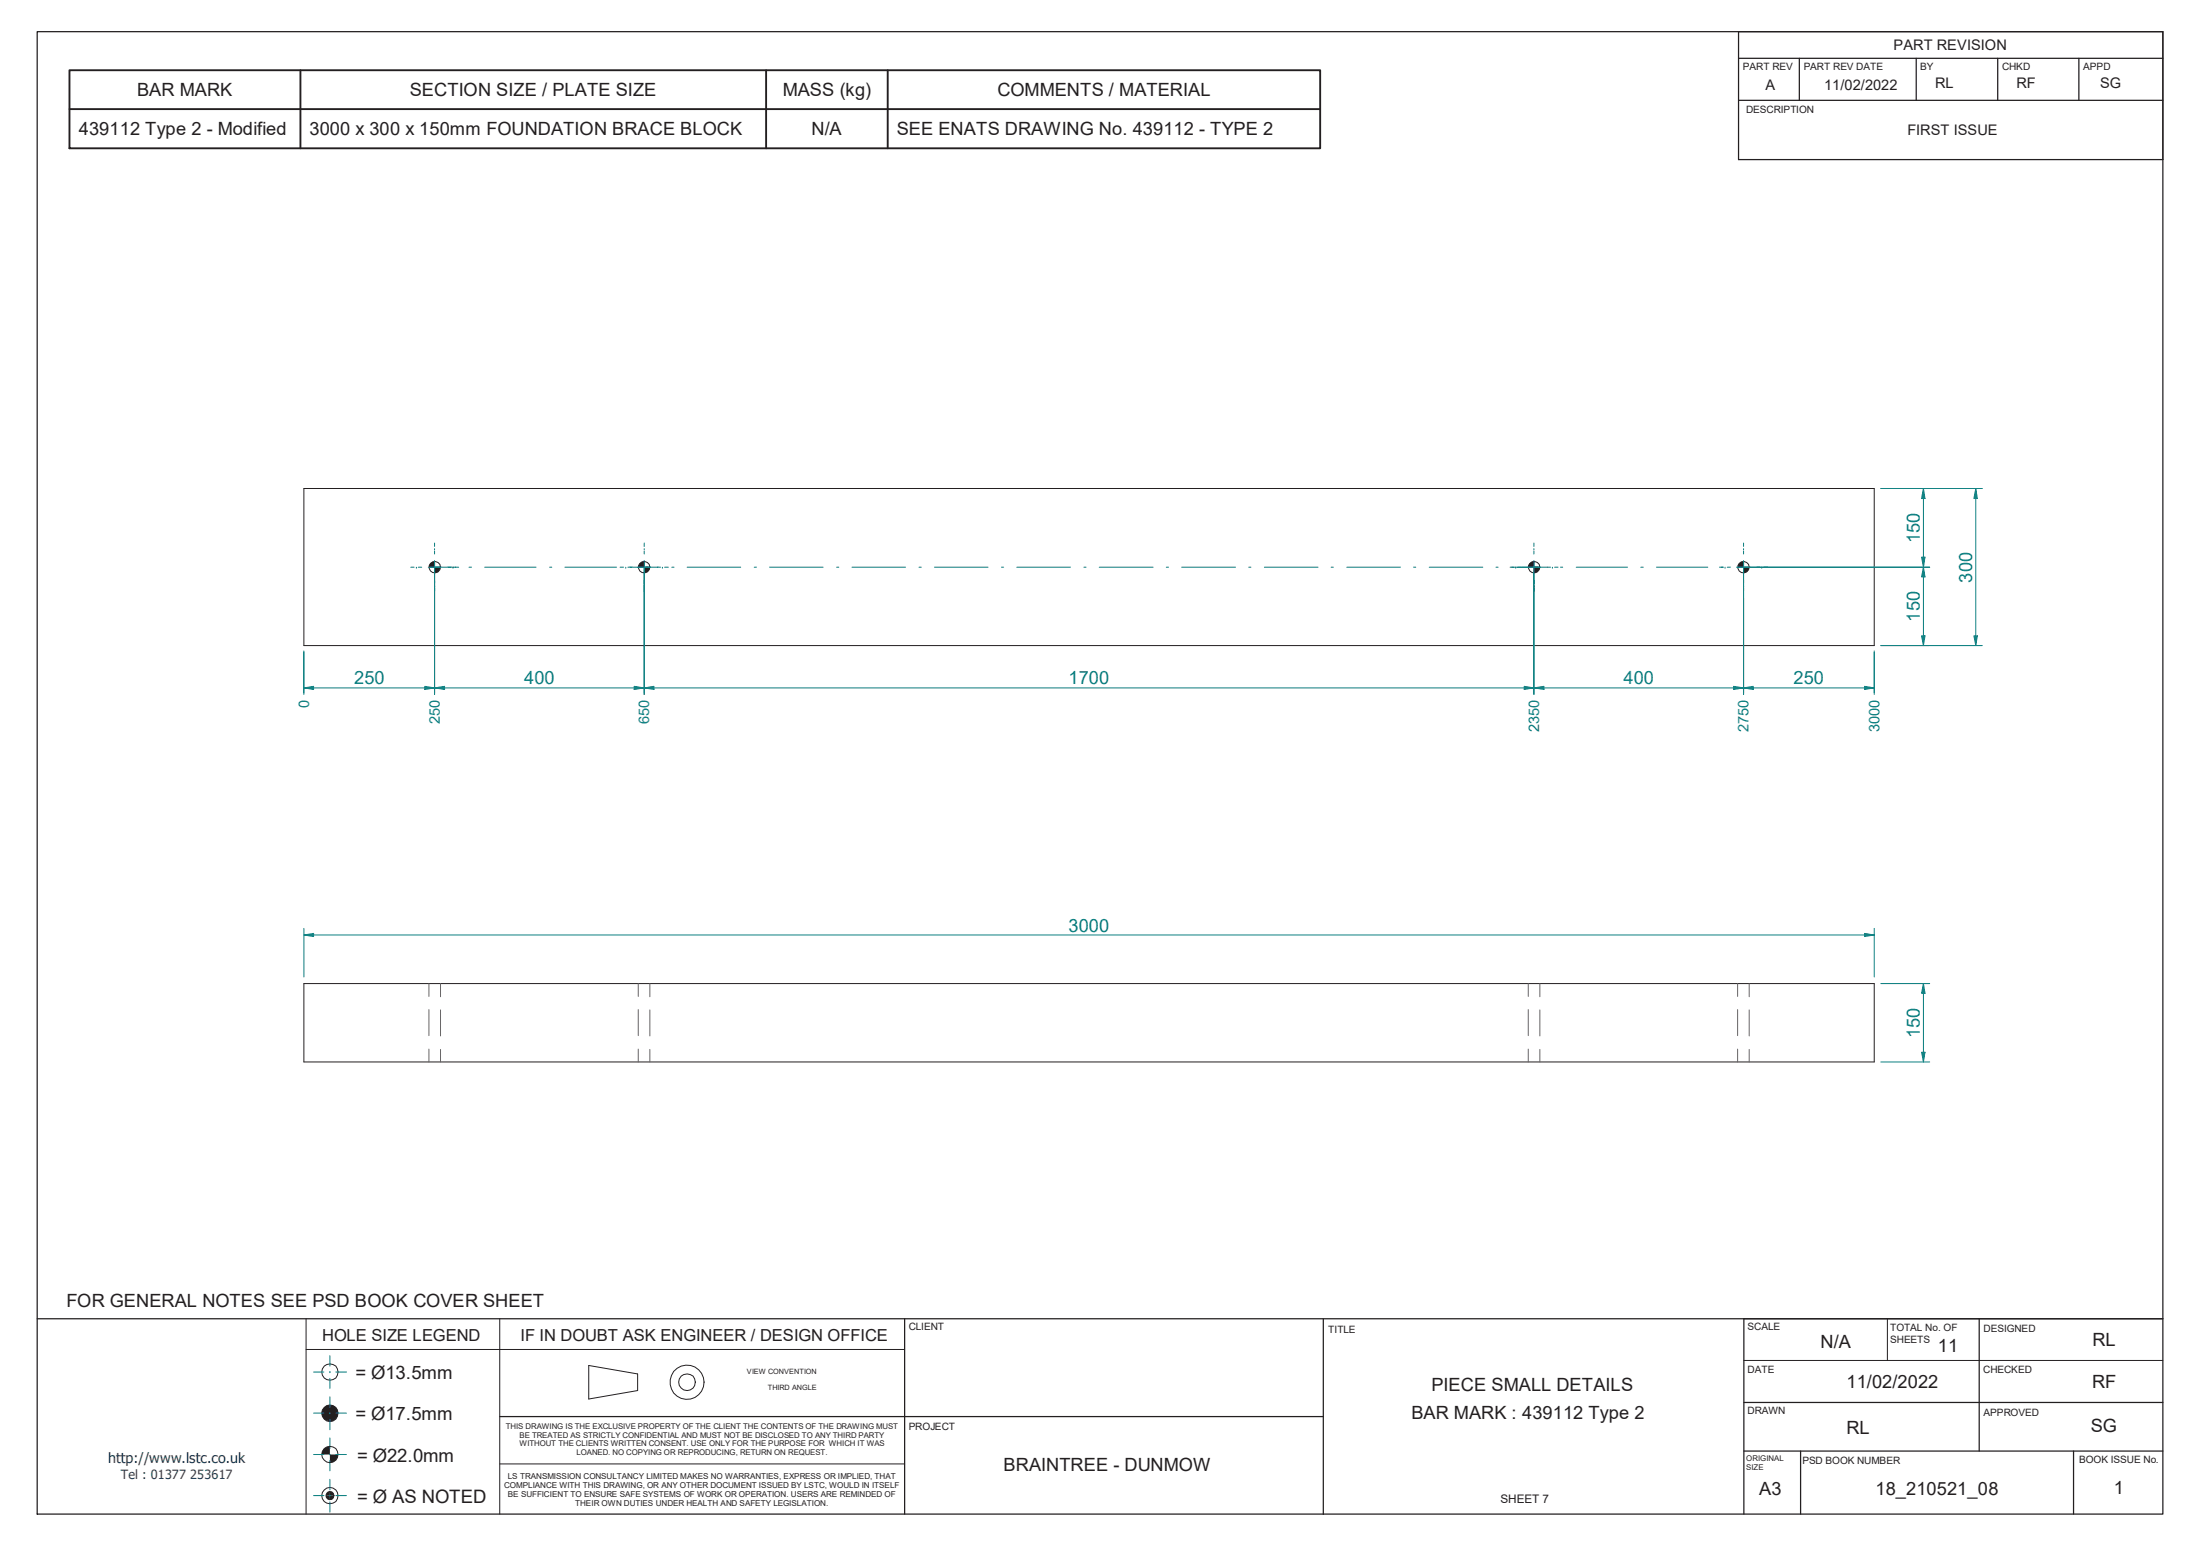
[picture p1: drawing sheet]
<svg xmlns="http://www.w3.org/2000/svg" width="297mm" height="210mm" viewBox="0 0 297 210" stroke-linecap="round" stroke-linejoin="round" font-family="sans-serif">
<path d="M5 4.3h287v200h-287zM5 178h287M122.1 178v26.3M67.5 191.2h111.2" fill="none" stroke="#231f20" stroke-width=".17"/>
<g fill="none" stroke="#231f20" stroke-width=".14">
<path d="M67.5 178v26.3M41.3 182.1h80.8M67.5 197.6h54.6M79.5 184.3l6.6 1.1v2.3l-6.6 1.1z"/>
<circle cx="92.7" cy="186.5" r="1.13"/>
<circle cx="92.8" cy="186.5" r="2.31"/>
</g>
<circle cx="44.5" cy="190.7" r="1.1" fill="#231f20"/>
<g fill="none" stroke="#231f20" stroke-width=".14">
<circle cx="44.5" cy="190.7" r="1.1"/>
<circle cx="44.5" cy="201.8" r="1.09"/>
</g>
<path d="M42.3 190.7h1.4M44.5 190.7h.1M44.5 188.5v1.4M44.5 190.7v.1M44.5 191.5v1.4M45.3 190.7h1.5" fill="none" stroke="#0c8081" stroke-width=".14"/>
<g fill="#231f20">
<path d="M43.7 195.6l.5-.4h.3v1.1h-1.1z" fill-rule="evenodd"/>
<path d="M44.5 196.3h1.1a1.12 1.12 0 0 1-1.1 1.1z" fill-rule="evenodd"/>
</g>
<path d="M42.3 196.3h1.4M44.5 196.3h.1M44.5 194v1.5M44.5 196.2v.1M44.5 197.1v1.4M45.3 196.3h1.5" fill="none" stroke="#0c8081" stroke-width=".14"/>
<circle cx="44.5" cy="196.3" r="1.1" fill="none" stroke="#231f20" stroke-width=".14"/>
<g fill="#231f20">
<path d="M44.3 201.4l.2-.1v.5h-.5z" fill-rule="evenodd"/>
<path d="M44 201.8h.5v.6l-.2-.1-.2-.2z" fill-rule="evenodd"/>
<path d="M44.5 201.3l.3 .1 .2 .2 .1 .2h-.6z" fill-rule="evenodd"/>
<path d="M44.5 201.8h.6l-.1 .3-.2 .2-.3 .1z" fill-rule="evenodd"/>
</g>
<path d="M42.3 185.2h1.4M44.5 185.2h.1M44.5 183v1.4M44.5 185.1v.1M44.5 186v1.4M44.5 199.6v1.5M45.3 185.2h1.5M42.3 201.8h1.4M44.5 201.8h.1M44.5 201.8v.1M44.5 202.7v1.4M45.3 201.8h1.5" fill="none" stroke="#0c8081" stroke-width=".14"/>
<g fill="none" stroke="#231f20" stroke-width=".14">
<path d="M41.3 178v26.3M254.8 178v5.6M235.5 183.6h56.5"/>
<circle cx="44.5" cy="185.2" r="1.1"/>
<circle cx="44.5" cy="201.8" r=".55"/>
</g>
<path d="M178.7 178v26.4M267.2 178v17.8M292 178h-56.5v26.3M235.5 189.3h56.5M235.5 195.8h56.5M243.1 195.8v8.5M280 195.8v8.5" fill="none" stroke="#231f20" stroke-width=".17"/>
<g fill="#231f20">
<path d="M58.1 76l.6-.3v.8h-.8z" fill-rule="evenodd"/>
<path d="M58.7 76.5h.8a.79 .79 0 0 1-.8 .8z" fill-rule="evenodd"/>
</g>
<g fill="none" stroke="#231f20" stroke-width=".14">
<path d="M41 65.9h212.1v21.2h-212.1zM57.9 76.5h1.6M58.7 75.7v1.6"/>
<circle cx="58.7" cy="76.5" r=".77"/>
<circle cx="87" cy="76.5" r=".77"/>
<circle cx="207.1" cy="76.5" r=".77"/>
<circle cx="235.4" cy="76.5" r=".77"/>
</g>
<g fill="#231f20">
<path d="M86.4 76l.6-.3v.8h-.8z" fill-rule="evenodd"/>
<path d="M87 76.5h.7a.73 .73 0 0 1-.7 .8z" fill-rule="evenodd"/>
</g>
<path d="M86.2 76.5h1.5M87 75.7v1.6" fill="none" stroke="#231f20" stroke-width=".14"/>
<g fill="#231f20">
<path d="M206.6 76l.5-.3v.8h-.8z" fill-rule="evenodd"/>
<path d="M207.1 76.5h.8a.79 .79 0 0 1-.8 .8z" fill-rule="evenodd"/>
</g>
<path d="M206.3 76.5h1.6M207.1 75.7v1.6" fill="none" stroke="#231f20" stroke-width=".14"/>
<g fill="#231f20">
<path d="M234.9 76l.5-.3v.8h-.8z" fill-rule="evenodd"/>
<path d="M235.4 76.5h.8a.73 .73 0 0 1-.8 .8z" fill-rule="evenodd"/>
</g>
<path d="M234.6 76.5h1.6M235.4 75.7v1.6M41 132.7h212.1v10.6h-212.1z" fill="none" stroke="#231f20" stroke-width=".14"/>
<g fill="none" stroke="#646467" stroke-width=".14">
<path d="M57.9 132.7v1.8M57.9 136.2v3.6M59.5 132.7v1.8M59.5 136.3v3.5M86.2 132.7v1.8M86.2 136.2v3.6M87.7 132.7v1.8M87.7 136.3v3.5M206.3 132.7v1.8M206.3 136.2v3.6M207.9 132.7v1.8M207.9 136.3v3.5"/>
<path d="M234.6 132.7v1.8M234.6 136.2v3.6M236.2 132.7v1.8M236.2 136.3v3.5M57.9 141.6v1.7M59.5 141.6v1.7M86.2 141.6v1.7M87.7 141.6v1.7M206.3 141.6v1.7M207.9 141.6v1.7M234.6 141.6v1.7M236.2 141.6v1.7"/>
</g>
<g fill="none" stroke="#0c8081" stroke-width=".14">
<path d="M55.5 76.5h.4M56.2 76.5h.1M56.5 76.5h.4M57.8 76.5h4.1M58.7 74h.1M58.7 79h.1M58.7 73.3v.4M58.7 74.3v.5M58.7 75.7v18M61.2 76.5h.1M63.3 76.5h.4M65.4 76.5h7"/>
<path d="M74.2 76.5h.3M76.3 76.5h7M83.7 76.5h.5M84.5 76.5h.1M84.8 76.5h4.4M87 74h.1M87 73.3v.4M87 74.3v.5M87 79h.1M87 75.7v1.7M87 78.3v.4M87 79.3v.5"/>
<path d="M89.4 76.5h.1M89.7 76.5h.5M90.7 76.5h.3M92.8 76.5h7.2M101.8 76.5h.3M103.9 76.5h7.2M113 76.5h.3M115 76.5h7.3M124.1 76.5h.3M126.2 76.5h7.2M135.2 76.5h.3M137.3 76.5h7.2"/>
<path d="M146.3 76.5h.3M148.4 76.5h7.3M157.5 76.5h.3M159.5 76.5h7.3M168.6 76.5h.3M170.7 76.5h7.3M179.7 76.5h.3M181.8 76.5h7.3M190.9 76.5h.3M193 76.5h7.2M202 76.5h.3M203.9 76.5h5.4"/>
<path d="M204.6 76.5h.1M207.1 74h.1M207.1 79h.1M207.1 73.3v.4M207.1 74.3v.5M207.1 75.7v1.7M207.1 78.3v.4M207.1 79.3v.5M209.6 76.5h.1M209.9 76.5h.5M210.7 76.5h.3M212.8 76.5h7"/>
<path d="M221.5 76.5h.4M223.6 76.5h7M232.2 76.5h.5M232.9 76.5h.1M233.2 76.5h.4M234.5 76.5h1.8M235.4 74h.1M235.4 79h.1M235.4 73.3v.4M235.4 74.3v.5M235.4 75.7v1.7M235.4 78.3v.4"/>
<path d="M235.4 79.3v.5M237.1 76.5h.5M237.9 76.5h.1M238.2 76.5h.5M41 88v5.7M41 92.8l1.3-.2v.4z"/>
</g>
<path d="M41 92.8l1.3-.2v.4z" fill="#0c8081"/>
<path d="M57.4 92.6l1.3 .2-1.3 .2z" fill="none" stroke="#0c8081" stroke-width=".14"/>
<path d="M57.4 92.6l1.3 .2-1.3 .2z" fill="#0c8081"/>
<path d="M58.7 77.4v16.3M87 77.4v16.3M41 92.8h17.7M58.7 92.8l1.3-.2v.4z" fill="none" stroke="#0c8081" stroke-width=".14"/>
<path d="M58.7 92.8l1.3-.2v.4z" fill="#0c8081"/>
<path d="M85.6 92.6l1.4 .2-1.4 .2z" fill="none" stroke="#0c8081" stroke-width=".14"/>
<path d="M85.6 92.6l1.4 .2-1.4 .2z" fill="#0c8081"/>
<path d="M87 77.4v16.3M207.1 77.4v16.3M58.7 92.8h28.3M87 92.8l1.3-.2v.4z" fill="none" stroke="#0c8081" stroke-width=".14"/>
<path d="M87 92.8l1.3-.2v.4z" fill="#0c8081"/>
<path d="M205.8 92.6l1.3 .2-1.3 .2z" fill="none" stroke="#0c8081" stroke-width=".14"/>
<path d="M205.8 92.6l1.3 .2-1.3 .2z" fill="#0c8081"/>
<path d="M235.4 77.4v16.3M87 92.8h120.1M235.4 92.8l1.3-.2v.4zM253.1 88v5.7" fill="none" stroke="#0c8081" stroke-width=".14"/>
<path d="M235.4 92.8l1.3-.2v.4z" fill="#0c8081"/>
<path d="M251.7 92.6l1.4 .2-1.4 .2z" fill="none" stroke="#0c8081" stroke-width=".14"/>
<path d="M251.7 92.6l1.4 .2-1.4 .2z" fill="#0c8081"/>
<path d="M207.1 77.4v16.3M207.1 92.8l1.4-.2v.4zM235.4 92.8h17.7M235.4 80.7v13" fill="none" stroke="#0c8081" stroke-width=".14"/>
<path d="M207.1 92.8l1.4-.2v.4z" fill="#0c8081"/>
<path d="M234.1 92.6l1.3 .2-1.3 .2z" fill="none" stroke="#0c8081" stroke-width=".14"/>
<path d="M234.1 92.6l1.3 .2-1.3 .2z" fill="#0c8081"/>
<path d="M236.3 76.5h24.2M259.7 76.5l.2 1.4h-.5zM207.1 92.8h28.3M253.9 87.1h6.6" fill="none" stroke="#0c8081" stroke-width=".14"/>
<path d="M259.7 76.5l.2 1.4h-.5z" fill="#0c8081"/>
<path d="M259.4 85.8h.5l-.2 1.3z" fill="none" stroke="#0c8081" stroke-width=".14"/>
<path d="M259.4 85.8h.5l-.2 1.3z" fill="#0c8081"/>
<path d="M236.3 76.5h24.2M253.9 65.9h6.6M259.4 75.2h.5l-.2 1.3zM259.7 76.5v10.6" fill="none" stroke="#0c8081" stroke-width=".14"/>
<path d="M259.4 75.2h.5l-.2 1.3z" fill="#0c8081"/>
<path d="M259.7 65.9l.2 1.4h-.5z" fill="none" stroke="#0c8081" stroke-width=".14"/>
<path d="M259.7 65.9l.2 1.4h-.5z" fill="#0c8081"/>
<path d="M259.7 65.9v10.6M253.9 132.7h6.6M253.9 143.3h6.6M259.4 142h.5l-.2 1.3z" fill="none" stroke="#0c8081" stroke-width=".14"/>
<path d="M259.4 142h.5l-.2 1.3z" fill="#0c8081"/>
<path d="M259.7 132.7l.2 1.3h-.5z" fill="none" stroke="#0c8081" stroke-width=".14"/>
<path d="M259.7 132.7l.2 1.3h-.5z" fill="#0c8081"/>
<path d="M253.9 65.9h13.8M253.9 87.1h13.8M266.5 85.8h.5l-.2 1.3zM259.7 132.7v10.6" fill="none" stroke="#0c8081" stroke-width=".14"/>
<path d="M266.5 85.8h.5l-.2 1.3z" fill="#0c8081"/>
<path d="M266.8 65.9l.2 1.4h-.5z" fill="none" stroke="#0c8081" stroke-width=".14"/>
<path d="M266.8 65.9l.2 1.4h-.5z" fill="#0c8081"/>
<path d="M266.8 65.9v21.2M41 126.2l1.3-.2v.4zM41 125.3v6.5M253.1 125.3v6.5" fill="none" stroke="#0c8081" stroke-width=".14"/>
<path d="M41 126.2l1.3-.2v.4z" fill="#0c8081"/>
<path d="M251.7 126l1.4 .2-1.4 .2z" fill="none" stroke="#0c8081" stroke-width=".14"/>
<path d="M251.7 126l1.4 .2-1.4 .2z" fill="#0c8081"/>
<path d="M58.7 77.3v16.2M87 77.3v16.2M207.1 77.3v16.2M235.4 77.3v16.2M41 87.8v5.7M253.1 87.8v5.7M41 126.2h212.1" fill="none" stroke="#0c8081" stroke-width=".14"/>
<path d="M9.4 9.5h168.8v10.5h-168.8zM9.4 14.7h168.8M40.6 9.5v10.5M103.4 9.5v10.5M119.9 9.5v10.5" fill="none" stroke="#231f20" stroke-width=".25"/>
<path d="M234.7 7.9h57.3M234.7 13.5h57.3M234.7 4.3h57.3v17.2h-57.3zM242.9 7.9v5.6M258.7 7.9v5.6M269.7 7.9v5.6M280.7 7.9v5.6" fill="none" stroke="#231f20" stroke-width=".17"/>
<g font-size="2.5" fill="#231f20">
<text x="18.5" y="12.9">BAR MARK</text>
<text x="55.3" y="12.9">SECTION SIZE / PLATE SIZE</text>
<text x="105.7" y="12.9">MASS (kg)</text>
<text x="134.7" y="12.9">COMMENTS / MATERIAL</text>
<text x="10.6" y="18.2">439112 Type 2 - Modified</text>
<text x="41.8" y="18.2">3000 x 300 x 150mm FOUNDATION BRACE BLOCK</text>
<text x="109.6" y="18.2">N/A</text>
<text x="121.1" y="18.2">SEE ENATS DRAWING No. 439112 - TYPE 2</text>
<text x="9" y="176.4">FOR GENERAL NOTES SEE PSD BOOK COVER SHEET</text>
<text x="245.8" y="181.9">N/A</text>
<text x="261.6" y="182.4">11</text>
<text x="282.5" y="181.6">RL</text>
<text x="48" y="186.1">= Ø13.5mm</text>
<text x="48" y="191.6">= Ø17.5mm</text>
<text x="190.6" y="191.5">BAR MARK : 439112 Type 2</text>
<text x="193.3" y="187.7">PIECE SMALL DETAILS</text>
<text x="249.3" y="187.4">11/02/2022</text>
<text x="282.5" y="187.3">RF</text>
<text x="48.2" y="197.3">= Ø22.0mm</text>
<text x="249.3" y="193.5">RL</text>
<text x="282.3" y="193.2">SG</text>
<text x="48.2" y="202.8">= Ø AS NOTED</text>
<text x="135.5" y="198.6">BRAINTREE - DUNMOW</text>
<text x="237.5" y="201.7">A3</text>
<text x="253.2" y="201.7">18_210521_08</text>
<text x="285.4" y="201.6">1</text>
</g>
<g font-size="2.5" fill="#0c8081">
<text x="259.2" y="73.3" transform="rotate(-90 259.2 73.3)">150</text>
<text x="259.2" y="83.9" transform="rotate(-90 259.2 83.9)">150</text>
<text x="266.3" y="78.6" transform="rotate(-90 266.3 78.6)">300</text>
<text x="47.8" y="92.4">250</text>
<text x="70.8" y="92.4">400</text>
<text x="144.3" y="92.4">1700</text>
<text x="219.2" y="92.4">400</text>
<text x="242.1" y="92.4">250</text>
<text x="144.3" y="125.8">3000</text>
<text x="259.2" y="140.1" transform="rotate(-90 259.2 140.1)">150</text>
</g>
<g font-size="2.2" fill="#231f20">
<text x="43.5" y="181">HOLE SIZE LEGEND</text>
<text x="70.3" y="181">IF IN DOUBT ASK ENGINEER / DESIGN OFFICE</text>
</g>
<g font-size="2" fill="#231f20">
<text x="255.7" y="6.8">PART REVISION</text>
<text x="261.3" y="11.9">RL</text>
<text x="272.3" y="11.9">RF</text>
<text x="283.6" y="11.9">SG</text>
<text x="238.4" y="12.1">A</text>
<text x="246.3" y="12.1">11/02/2022</text>
<text x="257.5" y="18.3">FIRST ISSUE</text>
</g>
<g font-size="2" fill="#0c8081">
<text x="41.7" y="95.5" transform="rotate(-90 41.7 95.5)">0</text>
<text x="59.4" y="97.7" transform="rotate(-90 59.4 97.7)">250</text>
<text x="87.7" y="97.7" transform="rotate(-90 87.7 97.7)">650</text>
<text x="207.8" y="98.8" transform="rotate(-90 207.8 98.8)">2350</text>
<text x="236.1" y="98.8" transform="rotate(-90 236.1 98.8)">2750</text>
<text x="253.8" y="98.8" transform="rotate(-90 253.8 98.8)">3000</text>
</g>
<text font-size="1.9" fill="#272873" x="14.6" y="197.4">http://www.lstc.co.uk</text>
<text font-size="1.7" fill="#272873" x="16.3" y="199.6">Tel : 01377 253617</text>
<text font-size="1.6" fill="#231f20" x="202.6" y="202.9">SHEET 7</text>
<g font-size="1.4" fill="#231f20">
<text x="235.3" y="9.4">PART REV</text>
<text x="243.5" y="9.4">PART REV DATE</text>
<text x="259.3" y="9.4">BY</text>
<text x="270.3" y="9.4">CHKD</text>
<text x="281.3" y="9.4">APPD</text>
<text x="235.7" y="15.3">DESCRIPTION</text>
<text x="122.7" y="179.5">CLIENT</text>
<text x="179.3" y="180">TITLE</text>
<text x="236" y="179.5">SCALE</text>
<text x="255.2" y="179.7">TOTAL No. OF</text>
<text x="267.8" y="179.8">DESIGNED</text>
<text x="236" y="185.3">DATE</text>
<text x="255.2" y="181.2">SHEETS</text>
<text x="267.8" y="185.3">CHECKED</text>
<text x="236" y="190.8">DRAWN</text>
<text x="267.8" y="191.1">APPROVED</text>
<text x="122.7" y="193">PROJECT</text>
<text x="243.4" y="197.5">PSD BOOK NUMBER</text>
<text x="280.7" y="197.4">BOOK ISSUE No.</text>
</g>
<g font-size="1.1" fill="#231f20">
<text x="68.3" y="192.9">THIS DRAWING IS THE EXCLUSIVE PROPERTY OF THE CLIENT THE CONTENTS OF THE DRAWING MUST</text>
<text x="70.1" y="194">BE TREATED AS STRICTLY CONFIDENTIAL AND MUST NOT BE DISCLOSED TO ANY THIRD PARTY</text>
<text x="70.1" y="195.2">WITHOUT THE CLIENTS WRITTEN CONSENT. USE ONLY FOR THE PURPOSE FOR WHICH IT WAS</text>
<text x="77.8" y="196.4">LOANED. NO COPYING OR REPRODUCING, RETURN ON REQUEST.</text>
<text x="235.7" y="197.1">ORIGINAL</text>
<text x="68.1" y="200.8">COMPLIANCE WITH THIS DRAWING, OR ANY OTHER DOCUMENT ISSUED BY LSTC, WOULD IN ITSELF</text>
<text x="68.6" y="199.6">LS TRANSMISSION CONSULTANCY LIMITED MAKES NO WARRANTIES, EXPRESS OR IMPLIED, THAT</text>
<text x="68.6" y="202">BE SUFFICIENT TO ENSURE SAFE SYSTEMS OF WORK OR OPERATION. USERS ARE REMINDED OF</text>
<text x="77.7" y="203.3">THEIR OWN DUTIES UNDER HEALTH AND SAFETY LEGISLATION.</text>
<text x="235.7" y="198.4">SIZE</text>
</g>
<g font-size="1" fill="#231f20">
<text x="100.9" y="185.4">VIEW CONVENTION</text>
<text x="103.7" y="187.6">THIRD ANGLE</text>
</g>
</svg>
